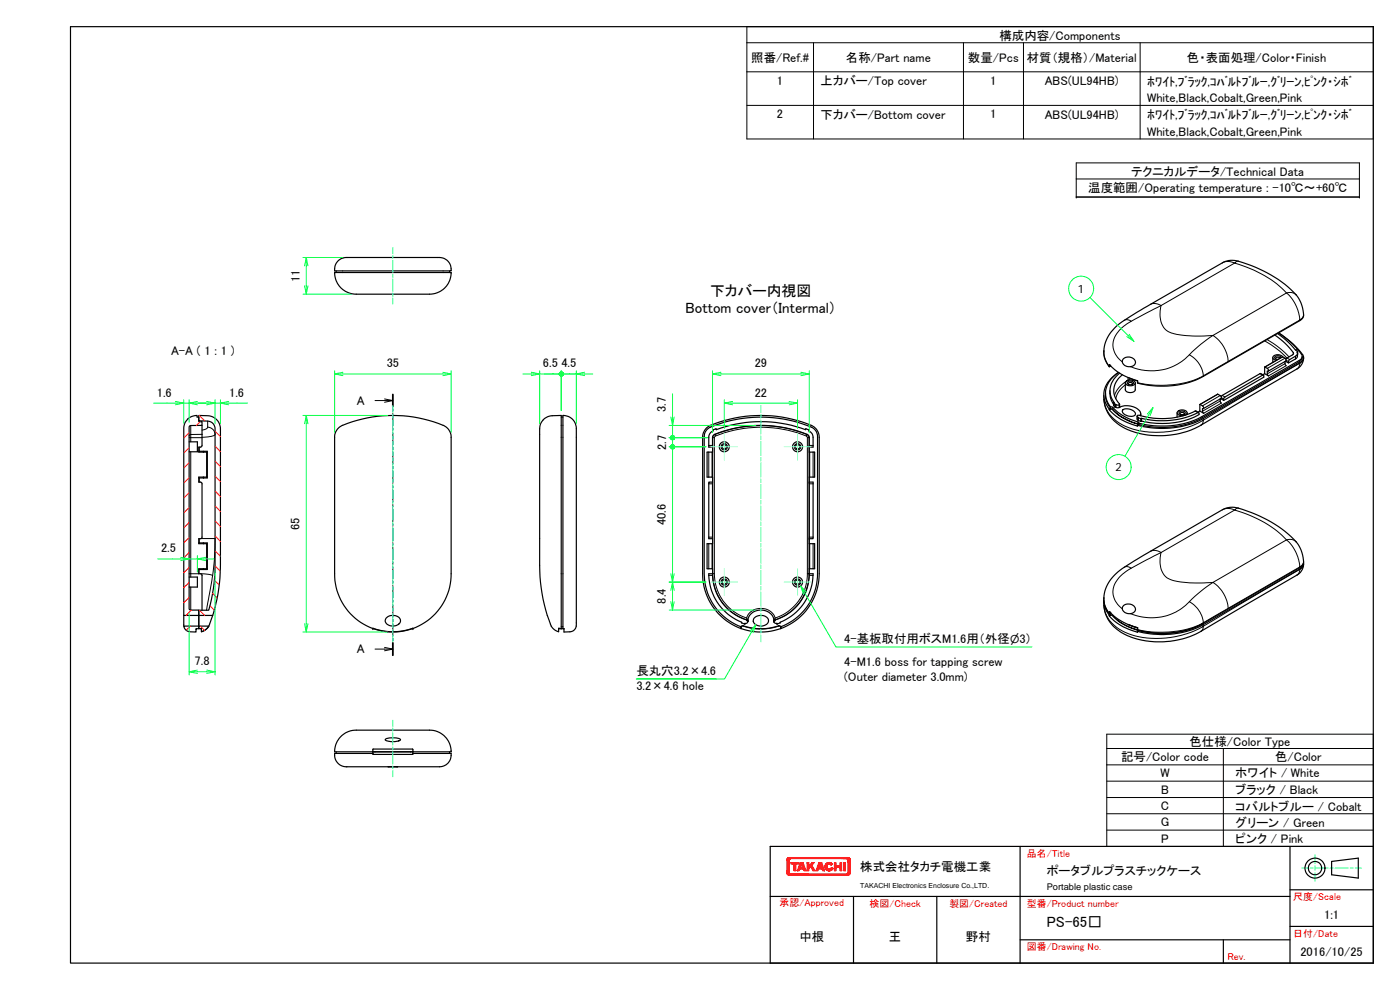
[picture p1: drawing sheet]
<svg xmlns="http://www.w3.org/2000/svg" width="420mm" height="297mm" viewBox="0 0 420 297" stroke-linecap="round" stroke-linejoin="round" font-family="sans-serif">
<g fill="none" stroke="#000" stroke-width=".36">
<path d="M21.2 8h390.9v281h-390.9zM101.5 78.3a3.8 3.8 0 0 1 2.9-1h27a3.4 3.4 0 0 1 3.8 4h-34.7a3.2 3.2 0 0 1 1-3zM100.4 81.8h34.8a6.2 6.2 0 0 1-6.3 6.5h-19.3a9.8 9.8 0 0 1-5.6-.7 6.5 6.5 0 0 1-3.6-5.8zM100.9 81.3v.5M134.9 81.3v.5M331.8 118a6.1 6.1 0 0 0 1.5 4.5M332.9 110l.1-.6a18 18 0 0 0 8.4 4.9M332.9 110a8.3 8.3 0 0 1 1.1-11 40.3 40.3 0 0 1 10.2-7.1l22.9-13.2 1-.4a6.8 6.8 0 0 1 4.9 .5 33.3 33.3 0 0 1 16.8 10.8 9 9 0 0 1 1.3 5.7l-1 .9-29 16.7a27 27 0 0 1-19.7 1.9v-.5M333.1 117.2a6.1 6.1 0 0 0 1.2 4.2M333.4 109.8l-.5 .2M335.6 111.7a7.8 7.8 0 0 0-4.2 8.2l.4 1.2 1.1 1.6M335.7 111.8a6.9 6.9 0 0 0-3.1 9.2l.7 1.1"/>
<path d="M336 112a6.1 6.1 0 0 0-1.6 8.8l-.1 .1M336.8 112.4a5.7 5.7 0 0 0-.8 8.9l-.1 .2M337 107.8a2.19 2.19 0 0 1 3.8 1 2.05 2.05 0 0 1-2.2 1.2 2.05 2.05 0 0 1-1.7-1.8zM337.7 114.9v2a1.74 1.74 0 0 0 3 0v-2M338 114.4a1.86 1.86 0 0 1 2.7 .5 1.72 1.72 0 0 1-3 0zM338.4 114.7a1.01 1.01 0 0 1 1-.4 1.01 1.01 0 0 1 .7 .7 1.1 1.1 0 0 1-1.8-.2zM338.5 113.3l2.9 1M338.7 115.3a.55 .55 0 0 1 .5-.6 .55 .55 0 0 1 .6 .6M365.4 118.3l-5.3 3M365.4 118.3h.1M365.5 118.3l.9 .6v.6M366.2 119.7l.1 .9 .3 .3"/>
<path d="M366.4 119.5l.9 .6 12-6.9v-.5l-.4-.1-11.4 6.6-.2 .9M366.4 119.7l-.2 .1M366.4 119.5l-5.3 3.1M379.2 112.5l-1.1-.4-11.3 6.5-.3 .4M379.5 112.1l-.5 .3M379.5 110.2v1.9M379.5 110.2l.8 .3a.41 .41 0 0 1 .4 .4 .41 .41 0 0 1-.4 .5v.9l.4 .5-1.2-.7M382 107.3v1.4M382.6 100.5a18.9 18.9 0 0 1 5.6 5.6l-2.3 1.7M383.4 100.1l2.6 2 3.4 3.4M384.1 107.5a.62 .62 0 0 0-.7-.4 .62 .62 0 0 0-.5 .6M384.4 107.3a1.07 1.07 0 0 0-.9-.6 1.07 1.07 0 0 0-1 .6l.4 .4 .6 .1"/>
<path d="M384.9 107.1l1 .6v.6M384.9 107.1l-5.3 3M384.9 107.1a1.8 1.8 0 0 0-2.9 .3l.3 .4 .7 .3M385.6 108.5v.7l.4 .5M385.9 108.3v.1M385.9 108.4l-.3 .2M385.9 108.3l-5.3 3.1M389.4 105.5l-.2 .1 .2 .6-.2 .4-2.3 1.4-.2 .9M389.4 105.5v1.4l-.4 .7-2.3 1.3-.8-.5M389.4 106.3h.1M390.8 106.9l-.1 .9-.8 .8-29.1 16.8a26.8 26.8 0 0 1-19.1 2M391.2 107.3a3.9 3.9 0 0 1-1.9 3.4l-28.8 16.9a25.3 25.3 0 0 1-24.4 .1 10 10 0 0 1-4.8-9"/>
<path d="M56.4 125.7l1.2-.8 1.5-.2v.4h.6v1.4h.9v1.1l-3.5 .1-.3 .5v54.4l.4 .4h2.5v1.7h-4.6v-56.2l.5-1.7zM56.8 132.6h2.4v3h-2.4M59.7 124.7h2.7a3.9 3.9 0 0 1 3.8 4v40.9a51.2 51.2 0 0 1-2.4 15.1h-4.1v-1.6h2.9a49.1 49.1 0 0 0 1.9-13.5v-40.9a2.32 2.32 0 0 0-2.2-2.4h-2.6zM59.7 135.4h1.3v.3M60.6 127.6v6l-.3 .5-.6 .1v1.5h2.4v7.5h-2.4v1.5h.6l.3 .5v16l-.2 .4h-.7v1.5h2.4v7.5h-2.4v1.5l.6 .1 .3 .4v10.5M61.1 135.7v-.3h1.1v8h-1.1v-.2M168.4 125.1h.5M213.8 135.7h.1M213.8 135.7h-1.6v7.5h1.6M213.8 134.2v-2.9l.3-.7a35.7 35.7 0 0 1 28.5 0l.3 .7v2.9M213.9 134.2h-1.2v-3.4l.5-.9 .8-.6v-.3l.8-.3 .2 .2a38.4 38.4 0 0 1 26.8 0l.1-.2 .8 .3 .1 .3 1 .9 .2 .6v3.4h-1.1M213.9 134.2v1.5"/>
<path d="M242.9 134.2v1.5M242.9 135.7h.1M242.9 135.7h1.6v7.5h-1.6M332.9 122.7a13.8 13.8 0 0 0 8.5 5.1v-.2M333.3 122.1h.3a18.8 18.8 0 0 0 8.2 4.7l-.1 .2M333.3 122.1v.4M333.3 122.5l-.4 .2M334.3 120.9l.3 .4h.2M334.3 120.9v.8l.3 .5h.2M334.8 121.3v.9M334.8 121.3l.7 .3 .4-.1M334.8 122.2l1.1 .1"/>
<path d="M335.9 121.5v.8M336 122l.1 .2a5.1 5.1 0 0 1 6.2 1.5l-.1 1M336 121.3l-.1 1M337 122.9a2.8 2.8 0 0 1 3.8 1.3 2.34 2.34 0 0 1-3.6-.1l-.4-.7zM341.2 124.9v.8l.4 .3M341.6 125.3v.9l1 .1M341.7 127a26.9 26.9 0 0 0 19.1-2l29.1-16.9a1.26 1.26 0 0 0 .7-1.8 24.7 24.7 0 0 0-6.9-6.4 21.6 21.6 0 0 1 7.5 7.1l-.3 1.2-.8 .7-29 16.7a27.7 27.7 0 0 1-19.7 2M341.7 127v.4l-.3 .2M342.4 124.2v.5M342.6 125.5a25.5 25.5 0 0 0 17.1-1.7l.1 .6a24.7 24.7 0 0 1-17.2 1.9M342.6 125.5v.8M353.3 123.9v1.3"/>
<path d="M353.5 123.4a1.86 1.86 0 0 1 2.8 .5 1.75 1.75 0 0 1-3 0zM353.9 123.6a1.02 1.02 0 0 1 1.8 .4 1.05 1.05 0 0 1-1.8-.2zM354.2 124.3a.61 .61 0 0 1 .5-.6 .61 .61 0 0 1 .7 .4l-.1 .2M356.3 123.9v.5M359.7 123.8l-.8-.5a24.3 24.3 0 0 1-17.4 1.3 .32 .32 0 0 0-.3 .4 .32 .32 0 0 0 .4 .2l1 .3M360.1 123.3l-.6 .4M360.2 121.3l.7 .5a.4 .4 0 0 1 .4 .4 .4 .4 0 0 1-.4 .4v.9l.3 .5-1.1-.7M360.2 121.3l-.1 2M61 143.2v.2h-1.3M213.8 143.2h.1M213.8 144.7h.1M213.8 144.7v16.9"/>
<path d="M213.8 144.7h-1.1v16.9h1.2M213.9 143.2v1.5M242.9 144.7h1.1v16.6v.3h-1.1M242.9 144.7v16.9M242.9 143.2v1.5M242.9 143.2h.1M56.8 173.1h2.4v3h-2.4M59.7 162.9h2.5v8h-2.5M61 162.9v.2M61 170.6v.3M61.1 162.9v.2M61.1 170.6v.3"/>
<path d="M213.8 163.1h.1M213.8 170.6h.1M213.8 163.1h-1.6v7.5h1.6M213.8 172.1a14.5 14.5 0 0 0 10.3 13.9M213.9 172.1h-1.2a15.9 15.9 0 0 0 10.8 15.1l.1-.2a.7 .7 0 0 0 .9-.5M213.9 161.6v1.5M213.9 170.6v1.5M242.9 161.6v1.5M242.9 170.6v1.5M242.9 172.1h1.1a15.8 15.8 0 0 1-10.8 15v-.1a.67 .67 0 0 1-.9-.5M242.9 172.1a14.5 14.5 0 0 1-10.3 13.9M242.9 163.1h.1"/>
<path d="M242.9 170.6h.1M242.9 163.1h1.6v7.5h-1.6M391.2 168.9a1.82 1.82 0 0 1-1.1 1.8l-29 16.7a27.4 27.4 0 0 1-19.7 2M391.2 169.2a3.9 3.9 0 0 1-1.9 3.3l-28.8 16.9a25.3 25.3 0 0 1-24.4 .1 10 10 0 0 1-4.8-9M55.1 184.7v3.2M55.1 187.9h4.6v.7l-.8 .1-.1 .9h-1.7a2.08 2.08 0 0 1-2-1.7zM59.7 184.7v3.2M59.7 187.9h3a3.7 3.7 0 0 1-2.3 1.6v-.8l-.7-.1zM63.8 184.7l-.6 1.7a3.9 3.9 0 0 1-2.8 3.1M111.9 188.6v-.1a17.9 17.9 0 0 0 12 0v.1M115.9 185.5a2.65 2.65 0 0 1 4.3 .6 2.41 2.41 0 0 1-3.6 1.4 1.33 1.33 0 0 1-.7-2zM123.9 188.6a17.5 17.5 0 0 0 11.5-16.5v-40.9a3.8 3.8 0 0 0-2.4-3.6 38.7 38.7 0 0 0-31.2 .6l-1 1.3-.4 1.4v41.2a17.5 17.5 0 0 0 11.5 16.5"/>
<path d="M123.9 188.6a17.8 17.8 0 0 1-12 0M168.3 188.6l-.7-.1v.9a1.37 1.37 0 0 1-1.5-.7l-.7-.9-.6-1.7a47.2 47.2 0 0 1-2.8-17.1v-38.6a4.5 4.5 0 0 1 3.7-5.7h2.7v63.9M168.4 188.6h.1M168.4 188h.5M168.9 188.6v-63.8a4 4 0 0 1 4.1 5v56.6a2.45 2.45 0 0 1-2 3.2h-1.7l-.1-1M169.2 188.6l-1.6 .1M169.2 188.6l.1 .1M222.4 188l.5-.3a17.6 17.6 0 0 0 11.1 0l.3 .3M222.4 188a17 17 0 0 1-11.1-15.9v-41.2a3.1 3.1 0 0 1 1.9-2.7 39 39 0 0 1 31 .4l.8 .8 .4 1.5v41.2a16.9 16.9 0 0 1-11.1 15.9M222.4 188l-.1 .6M224.1 185.4l.4 .7M224.1 186l.4 .1a4 4 0 0 1 6.6-2.1l.9 1 .3 1.1 .3-.1"/>
<path d="M224.1 186l.4 .5M224.5 186.5h.1M226.3 185.5a2.62 2.62 0 0 1 4.3 .6 2.45 2.45 0 0 1-3.9 1.3 1.28 1.28 0 0 1-.4-1.9zM232.6 186l-.3 .5M232.7 185.4l-.4 .7M234.3 188l.1 .6M234.4 188.6a17.9 17.9 0 0 1-12.1 0M234.4 188.6a17.6 17.6 0 0 0 11.5-16.5v-40.9a3.9 3.9 0 0 0-2.5-3.6 38.7 38.7 0 0 0-31.1 .6l-.9 1.1-.5 1.6v41.2a17.5 17.5 0 0 0 11.4 16.5M331.3 180.1a6.8 6.8 0 0 0 1.6 4.5M332.9 184.2l.5-.3-.1 .4M332.9 184.6a13.3 13.3 0 0 0 8.4 5.1l.1-.3M332.9 184.1l.1-.6a18 18 0 0 0 8.4 4.9"/>
<path d="M332.9 184.2a8.3 8.3 0 0 1 1.1-11.1 37.8 37.8 0 0 1 9.2-6.5l24.6-14.1a6.1 6.1 0 0 1 3.9 0 35.1 35.1 0 0 1 18.1 11.1 9 9 0 0 1 1.3 5.7l-1 1-29 16.7M333.1 184l.2 .3M333.3 184.3l-.4 .3M337.2 181.7a2.08 2.08 0 0 1 2.2-.4 2.08 2.08 0 0 1 1.3 1.9 2.08 2.08 0 0 1-2.2 .9 2.08 2.08 0 0 1-1.6-1.8zM338.5 187.4l2.9 1M341.7 189.1l-.3 .3M361.1 187a26.5 26.5 0 0 1-19.7 1.9v-.5M361.1 187a26.6 26.6 0 0 1-19.4 2.2M100.9 225.6v.5M111.9 226.1l.1 .3h11.8l.1-.3M111.9 225.6h.1M111.9 226.1h-11.4a3.7 3.7 0 0 0 4.8 4h11.2"/>
<path d="M111.9 225.6h-11.4a6.4 6.4 0 0 1 7.5-6.5h19.2a6.8 6.8 0 0 1 8.2 6.2v.3h-11.5M111.9 225.6h11.3M111.9 225.6v.5M115.7 221.7a5.7 5.7 0 0 1 4.5 .2 4.9 4.9 0 0 1-4.4 .3l-.2-.2zM116.5 230.1h2.8zM123.2 225.6h.7v.5M123.2 225.6h.7M123.9 225.6l-.1-.9h-11.8l-.1 .9M123.9 226.1h11.4a3.7 3.7 0 0 1-4.8 4h-11.2M134.9 225.6v.5M306.1 254v35M387.1 254v35"/>
<path d="M399.6 258.5l8-1v6l-8-1zM412.1 254h-181v35h181M231.1 269h156M256.1 269v20M281.1 269v20M387.1 267h25M387.1 278h25M306.1 282h81M367.1 282v7"/>
<circle cx="217.4" cy="134.1" r=".64"/>
<circle cx="217.4" cy="134.1" r=".94"/>
<circle cx="217.4" cy="134" r="1.5"/>
<circle cx="239.4" cy="134.1" r=".94"/>
<circle cx="239.4" cy="134.1" r=".66"/>
<circle cx="239.4" cy="134.1" r="1.5"/>
<circle cx="217.4" cy="174.6" r=".95"/>
<circle cx="217.4" cy="174.6" r=".64"/>
<circle cx="217.4" cy="174.6" r="1.49"/>
<circle cx="239.3" cy="174.6" r=".95"/>
<circle cx="239.4" cy="174.7" r="1.5"/>
<circle cx="239.4" cy="174.6" r=".66"/>
<circle cx="394.6" cy="260.5" r="3"/>
<circle cx="394.7" cy="260.5" r="2"/>
</g>
<g fill="#000">
<circle cx="242.9" cy="134.2" r=".18"/>
<circle cx="334.8" cy="121.3" r=".18"/>
<circle cx="341.6" cy="125.2" r=".18"/>
<circle cx="242.9" cy="144.7" r=".18"/>
<circle cx="242.9" cy="161.6" r=".18"/>
<circle cx="242.9" cy="172.1" r=".18"/>
<circle cx="111.9" cy="188.6" r=".18"/>
<circle cx="123.9" cy="188.6" r=".18"/>
<circle cx="223.6" cy="187" r=".18"/>
<circle cx="224.5" cy="186.1" r=".18"/>
<circle cx="232.3" cy="186.1" r=".18"/>
<circle cx="232.3" cy="186.5" r=".18"/>
<circle cx="233.2" cy="187" r=".18"/>
</g>
<g fill="none" stroke="#000" stroke-width=".3">
<path d="M224.1 8h188v33.7h-188zM224.1 12.8h188M244.1 12.8v28.9M289.1 12.8v28.9M307.2 12.8v28.9M342.2 12.8v28.9M224.1 21.5h188M224.1 31.6h188M323 59.1h.1M323 59.1v-10.2h85v10.2M323 53.7h85M323 59.1h85"/>
<path d="M408 59.1h.1M366.8 78.9a4.1 4.1 0 0 1 3.7 0l-22 12.8M371.7 78.4l-.8 .1-.4 .4a31.8 31.8 0 0 1 17.7 11.4 12.4 12.4 0 0 1 1.9 5.7l.8-.6 .3-1M337.4 96.1a1.91 1.91 0 0 1 2.1 .3 9.1 9.1 0 0 0-5.5 7.3l.7 2.5 .7 1 1.4 1.4M345.2 91.4l1.4-.3 1.9 .6M348.5 91.7a7.1 7.1 0 0 0 1.7 7.6l.4 .2a28.6 28.6 0 0 0 13.4 1.1 39.8 39.8 0 0 0-7.1 5.8M348.5 91.7l-9 4.7M389 88.5a2.78 2.78 0 0 0-2.9-.6l-22.1 12.7a10.2 10.2 0 0 1 4.6 7.8M390.1 96.2v-.2l-21.5 12.4M115.4 119.7l2.5 .5-2.5 .5M117.9 118.3v3.8M331.3 105.3a7.1 7.1 0 0 0 1.6 4.6"/>
<path d="M331.3 119.9a10.3 10.3 0 0 0 7.9 8.6 28.2 28.2 0 0 0 21.9-2.4l-.1 .8-.5 .7M333 109.4l-.1 .1M333.2 109.6v.3M337.7 115.5a6.8 6.8 0 0 0-2.8 4.1M337.9 114.5a7.8 7.8 0 0 0-3.4 4.2M338.5 113.3v.8M338.5 114.1l-.1 .1M339.4 113.6l-.9 .5M340.2 113.9l-.3 .2M356.9 106.4a8.1 8.1 0 0 1 4.2 6.4M356.9 106.4a15.8 15.8 0 0 1-17.6 3.6M361.1 112.8v.1"/>
<path d="M361.1 112.8a30.3 30.3 0 0 1-19.7 2M365.5 118.3l-5.3 3M366.2 118.7l-5.3 3.1M366.6 119.3l.7 .4M366.8 118.6l.8 .5M368.6 108.4l-7.5 4.4M378.1 112.1l.8 .5M379.5 102.3a27.6 27.6 0 0 1 6.7 5.1l.8 .5M380.3 101.9a27.7 27.7 0 0 1 6.6 5.2M384.9 107.1l-5.3 3M385.6 109.1l-5.3 3.1M385.6 107.5l-5.3 3"/>
<path d="M386 108.1l.7 .4M386 109.7l-5.3 3.1M388.1 105.8v.5M388.8 106.9v.8M389.4 105.5v.8M389.9 108.1v.5M390.1 108.9l-29 17.2v-.5M391.2 107.5l-.2 .7a1.88 1.88 0 0 0-1.2 1.8l-.5 .7M57.2 127.7v1.3a1.87 1.87 0 0 1-.4 1.8M57.2 135.6v36.5h-.4M59.8 134.2v1.2M60.6 131.3h-3.4v1.3"/>
<path d="M60.6 130.3l-3.4 .1v.9h-.4M62 135.7v7.5M62.3 126.3v1.9a2.02 2.02 0 0 1 2.1 2.4l-.9 .3-2.9 .3M62.3 128.2l-.4 .5-1.3 .4M112.6 120.2h5.3M117.9 122.7v.7M117.9 124.1v3.7M117.9 128.4v.8M117.9 129.8v3.7M117.9 134.2v.7M117.9 135.5v3.8M117.9 139.9v.7"/>
<path d="M212.7 133.6h1.1M212.7 135.7v7.5M213.7 135.7v7.5M213.8 135.7v7.5M213.8 131.3h.1M213.9 131.3v40.8M214.4 131.3v40.8h-.5M214.5 130.3l-.6 1M214.5 130.4a36.3 36.3 0 0 1 27.7 .1l-.2 .3a37.5 37.5 0 0 0-27.4-.1zM214.7 130.8l-.3 .5h-.5M242 130.8l.3 .5M242.2 130.3l.6 .8v.2h-.5"/>
<path d="M242.3 131.3v40.8M242.9 131.3l-.1 40.8h-.5M242.9 133.6h1.1M242.9 135.7v7.5M243 135.7v7.5M244 135.7v7.5M333.2 122.7l.7 .2M333.2 122.6v.1M333.2 122.7l-.3 .2M333.2 122.8l-.3 .2M333.9 122.9l.1-.1a17.5 17.5 0 0 0 7.5 4.4 15.5 15.5 0 0 1-7.6-4.3zM334 122.2v.6l-.8-.1"/>
<path d="M334.3 120.9v.8M334.6 121.3v.9M334.8 121.3v.9M341.4 127.8h-.1M341.4 127.3l.3 .1M341.5 126.6v.5l.2 .2M341.6 125.4v.8M341.6 125.2h.1M342.4 125.6v.8M342.5 125.6v.8M358.7 123.3l.8 .5M360.8 125v.4"/>
<path d="M366.2 120.3l-5.3 3.1M366.6 120.9l-5.4 3.1M59.8 143.4v1.3M117.9 141.3v3.7M117.9 145.6v.8M117.9 147v3.7M117.9 151.4v.7M117.9 152.7v3.8M117.9 157.1v.8M117.9 158.5v3.7M212.7 145.2h1.1M242.9 145.2h1.1"/>
<path d="M366.8 153a4 4 0 0 1 3.7 0l-22 12.8M371.7 152.5h-.6l-.6 .5a31.9 31.9 0 0 1 17.7 11.4 12.6 12.6 0 0 1 1.9 5.7l.8-.6 .3-1.1M57.2 176.1v6.9M59.7 172.1h-2.5v1M59.7 170.9v1.2M59.8 161.6v1.3M60.2 172.1l2.2 .2 1.4 .4M60.4 161.6h4a46 46 0 0 1-.6 11.1M62 163.1v7.5M63.8 172.7l-1.8 10.4M117.9 162.8v.8M117.9 164.2v3.7"/>
<path d="M117.9 168.6v.7M117.9 169.9v3.8M117.9 174.3v.7M117.9 175.7v3.7M212.7 161.2h1.1M212.7 172.6h1.1M212.7 163.1v7.5M213.7 163.1v7.5M213.8 163.1v7.5M213.9 172.1h.1M213.9 172.1a14.5 14.5 0 0 0 10.6 14M242.3 172.1a14 14 0 0 1-9.6 13.3 4.6 4.6 0 0 0-4.3-2.9 4.6 4.6 0 0 0-4.3 2.9 13.9 13.9 0 0 1-9.7-13.3"/>
<path d="M242.9 161.2h1.1M242.9 172.6h1.1M242.9 172.1a14.6 14.6 0 0 1-10.6 14M242.9 163.1v7.5M243 163.1v7.5M244 163.1v7.5M331.3 179.3a7.1 7.1 0 0 0 1.6 4.7M337.4 170.2a1.91 1.91 0 0 1 2.1 .3 9.1 9.1 0 0 0-5.5 7.3l.7 2.5 .7 1 1.4 1.4M345.2 165.4l1.6-.2 1.7 .6M348.5 165.8a7.2 7.2 0 0 0 1.7 7.6 18.3 18.3 0 0 0 9.5 1.5l4.3-.1a43.7 43.7 0 0 0-7.1 5.7M348.5 165.8l-9 4.7M389 162.6a2.73 2.73 0 0 0-2.9-.6l-22.1 12.8a10.1 10.1 0 0 1 4.6 7.7"/>
<path d="M390.1 170.3v-.2l-21.5 12.4M390.1 170.7l-29 17.2v-.5M391.2 169.3l-.6 1.2a.96 .96 0 0 0-.7 1.1l-.6 .9M112.6 194.8h5.3M115.4 194.2l2.5 .6-2.5 .5M117.9 180v.8M117.9 181.4v3.8M117.9 185.8v.7M117.9 187.2v3.7M117.9 191.5v.8M117.9 192.9v3.7M222.5 188.2v.4"/>
<path d="M223 187.9l-.7 .3M223 187.7v.1a15.7 15.7 0 0 0 10.7 .1M224.1 186h.1M232.6 186h.1M233.7 187.7v.2M233.7 187.9l.5 .1 .1 .2M234.3 188.2h.1M234.3 188.2v.4M331.3 181.7a10.4 10.4 0 0 0 7.9 8.6 28 28 0 0 0 21.9-2.4 1.57 1.57 0 0 1-.6 1.5M333 183.5h-.1M333.2 184.6l.7 .1M333.2 183.7v.3"/>
<path d="M333.2 184.4v.2M333.2 184.6l-.3 .1M333.2 184.7l-.3 .1M334 184.5v.2l-.8-.1M341.4 189a16 16 0 0 1-7.4-4.3h-.1a15.4 15.4 0 0 0 7.5 4.4M341.4 189.6l-.1 .1M341.4 189.1l.3 .2M341.5 189.1h-.1M341.7 189.1h.1M356.9 180.5a8.2 8.2 0 0 1 4.2 6.4M356.9 180.5a15.8 15.8 0 0 1-17.6 3.6M360.8 187.2h.1"/>
<path d="M361.1 186.9v.1M361.1 186.9a29.9 29.9 0 0 1-19.7 2M368.6 182.5l-7.5 4.4M332.2 220.3h79.9v33.7h-79.9zM332.2 224.6h79.9M332.2 229.5h79.9M332.2 234.4h79.9M332.2 239.3h79.9M367.1 224.6v29.4M332.2 244.2h79.9M332.2 249.1h79.9"/>
</g>
<g fill="#f00" stroke="#f00" stroke-width=".3">
<path d="M254.5 258.2l.7 3.7-.7-.3z"/>
<path d="M254.5 261.6l.7 .3z"/>
<path d="M254.5 261.8l.7 .1h-.8z"/>
<path d="M254.4 261.9l.7 .3-.8-.1z"/>
<path d="M254.4 261.9l.8 .2-.1 .1z"/>
<path d="M254.4 261.9h.8v.2z"/>
<path d="M254.3 262.1l.5 .4z"/>
<path d="M254.3 262.1l.7 .3-.2 .1z"/>
<path d="M254.3 262.1l.8 .1z"/>
<path d="M254.1 262.2l.4 .4z"/>
<path d="M254.2 262.2l.4 .4z"/>
<path d="M254.2 262.2l.6 .3-.2 .1z"/>
<path d="M253.9 262.2l.6 .4z"/>
<path d="M237.5 262.2h16.4l.6 .4z"/>
<path d="M236.8 262.6l.7-.4 17 .4z"/>
<path d="M236.8 262.6l.7-.4z"/>
<path d="M237.2 262.2h.1l-.5 .4z"/>
<path d="M236.5 262.5l.7-.3z"/>
<path d="M236.5 262.5l.7-.3-.5 .4z"/>
<path d="M236.7 262.6l.5-.4z"/>
<path d="M236.2 262.2l.8-.1z"/>
<path d="M236.2 262.2l.8-.1-.6 .3z"/>
<path d="M236.4 262.4l.6-.3-.5 .4z"/>
<path d="M236.2 261.9h.7z"/>
<path d="M236.2 261.9h.7l-.7 .2z"/>
<path d="M236.2 262.1l.7-.2-.7 .3z"/>
<path d="M236.2 261.9l.6-.3z"/>
<path d="M236.8 258.2v3.4l-.6 .3z"/>
<path d="M236.2 258l.6 .2-.6 3.7z"/>
<path d="M236.2 258l.6 .2z"/>
<path d="M236.2 258l.7-.1v.2z"/>
<path d="M236.2 257.6l.8 .2z"/>
<path d="M236.2 257.6l.7 .3-.7-.1z"/>
<path d="M236.2 257.8l.7 .1-.7 .1z"/>
<path d="M236.5 257.4l.7 .3z"/>
<path d="M236.5 257.4l.5 .4-.6-.3z"/>
<path d="M236.2 257.6l.2-.1 .6 .3z"/>
<path d="M236.8 257.3l.5 .3-.1 .1z"/>
<path d="M236.7 257.3l.5 .4z"/>
<path d="M236.8 257.3l.7 .3z"/>
<path d="M236.8 257.3l17.1 .3h-16.4z"/>
<path d="M236.8 257.3h17.7l-.6 .3z"/>
<path d="M253.9 257.6l.6-.3z"/>
<path d="M254.1 257.6l.4-.3-.3 .4z"/>
<path d="M254.2 257.7l.6-.3z"/>
<path d="M254.5 257.3h.1l-.4 .4z"/>
<path d="M254.3 257.8l.8-.2z"/>
<path d="M254.3 257.8l.5-.4 .2 .1z"/>
<path d="M254.4 257.9l.8 .1-.7 .1z"/>
<path d="M254.4 257.9l.8-.1v.2z"/>
<path d="M254.4 257.9l.7-.3 .1 .2z"/>
<path d="M254.5 258.1l.7-.1z"/>
<path d="M254.5 258.2l.7-.2v3.9z"/>
<path d="M238.8 259.3l.9-.5v.5z"/>
<path d="M237.4 258.8h2.3l-.9 .5z"/>
<path d="M237.4 258.8l1.4 .5h-.6z"/>
<path d="M237.4 258.8l.8 .5h-.8z"/>
<path d="M238.2 259.3l.6 2h-.6z"/>
<path d="M238.2 259.3h.6v2z"/>
<path d="M240.3 260.2h.6l.2 .6z"/>
<path d="M240.9 260.2l1 1.1-.8-.5z"/>
<path d="M241 258.8l.9 2.5-1-1.1z"/>
<path d="M240.2 258.8l.4 .6-.3 .8z"/>
<path d="M240.2 258.8l.1 1.4-1 1.1z"/>
<path d="M240.3 260.2l-.2 .6-.8 .5z"/>
<path d="M239.3 261.3l.8-.5-.2 .5z"/>
<path d="M240.2 258.8h.8l-.4 .6z"/>
<path d="M241 258.8l-.1 1.4-.3-.8z"/>
<path d="M240.3 260.2l.8 .6h-1z"/>
<path d="M241.1 260.8l.8 .5h-.6z"/>
<path d="M243.6 259.7l.4 1.6-.7-1.2z"/>
<path d="M242.7 259.8l.9-.1-.3 .4z"/>
<path d="M242.7 259.8l.6 .3-.6 .5z"/>
<path d="M242.7 259.8v.8l-.5 .7z"/>
<path d="M242.7 260.6v.7h-.5z"/>
<path d="M243.6 259.7l1 1.6h-.6z"/>
<path d="M243.7 258.8h.7l-.8 .9z"/>
<path d="M243.7 258.8l-.1 .9-.9 .1z"/>
<path d="M242.2 258.8h.5v1z"/>
<path d="M242.2 258.8l.5 1-.5 1.5z"/>
<path d="M245.8 260.2h.7l.2 .6z"/>
<path d="M246.5 260.2l1 1.1-.8-.5z"/>
<path d="M246.6 258.8l.9 2.5-1-1.1z"/>
<path d="M245.8 258.8l.4 .6-.4 .8z"/>
<path d="M245.8 258.8v1.4l-1 1.1z"/>
<path d="M245.8 260.2l-.1 .6-.9 .5z"/>
<path d="M244.8 261.3l.9-.5-.2 .5z"/>
<path d="M245.8 258.8h.8l-.4 .6z"/>
<path d="M246.6 258.8l-.1 1.4-.3-.8z"/>
<path d="M245.8 260.2l.9 .6h-1z"/>
<path d="M246.7 260.8l.8 .5h-.6z"/>
<path d="M249.4 259.5l.4-.3z"/>
<path d="M249.8 259.1l-.4 .4z"/>
<path d="M249.4 259.5l.4-.4z"/>
<path d="M249.6 259l-.2 .5z"/>
<path d="M249.2 259.4l.4-.4z"/>
<path d="M249.5 259l-.3 .4z"/>
<path d="M249.4 258.9l-.2 .5z"/>
<path d="M249.3 258.9l-.2 .4z"/>
<path d="M249.2 258.8l-.1 .5z"/>
<path d="M249.2 258.8l-.2 .5z"/>
<path d="M249 258.8v.4z"/>
<path d="M249 258.8l-.1 .4z"/>
<path d="M248.9 258.8v.4z"/>
<path d="M248.8 258.8l.1 .4z"/>
<path d="M248.8 258.8v.4z"/>
<path d="M248.7 258.8l.1 .4z"/>
<path d="M248.5 258.8l.2 .4z"/>
<path d="M248.4 258.8l.2 .5z"/>
<path d="M248.3 258.9l.2 .4z"/>
<path d="M248.3 258.9l.2 .5z"/>
<path d="M248.1 259l.2-.1 .2 .5z"/>
<path d="M248.1 259l.4 .4z"/>
<path d="M248 259l.4 .4z"/>
<path d="M248 259l.4 .5z"/>
<path d="M248 259.1l.4 .4z"/>
<path d="M248 259.1l.3 .4z"/>
<path d="M247.9 259.2l.4 .4z"/>
<path d="M247.8 259.3l.5 .3z"/>
<path d="M247.7 259.4l.6 .2z"/>
<path d="M247.7 259.4l.5 .4z"/>
<path d="M247.7 259.5l.5 .3z"/>
<path d="M247.6 259.7l.5 .2z"/>
<path d="M247.6 259.8l.5 .1z"/>
<path d="M247.6 259.9l.5 .1z"/>
<path d="M247.6 260.1l.5-.1z"/>
<path d="M247.6 260.1h.5z"/>
<path d="M247.6 260.2l.5-.1z"/>
<path d="M247.6 260.2h.5z"/>
<path d="M247.6 260.3h.6z"/>
<path d="M247.6 260.5l.6-.2z"/>
<path d="M247.7 260.6l.5-.3z"/>
<path d="M247.7 260.6l.5-.2z"/>
<path d="M247.7 260.7l.6-.3z"/>
<path d="M247.7 260.7l.6-.3-.5 .4z"/>
<path d="M247.8 260.8l.5-.4z"/>
<path d="M247.8 260.8l.5-.3z"/>
<path d="M247.8 260.8l.5-.2z"/>
<path d="M247.9 260.9l.5-.3z"/>
<path d="M248.4 260.6l-.4 .4z"/>
<path d="M248 261l.4-.4z"/>
<path d="M248.4 260.6l-.3 .5z"/>
<path d="M248.4 260.7l-.2 .5z"/>
<path d="M248.5 260.7l-.3 .5z"/>
<path d="M248.5 260.8l-.3 .4z"/>
<path d="M248.5 260.8l-.1 .4z"/>
<path d="M248.6 260.8l-.1 .5z"/>
<path d="M248.6 260.8v.5z"/>
<path d="M248.7 260.8l-.1 .5z"/>
<path d="M248.8 260.8l-.2 .5z"/>
<path d="M248.8 260.8l-.1 .5z"/>
<path d="M248.8 260.8l.1 .5z"/>
<path d="M248.9 260.8l.1 .5z"/>
<path d="M249 260.8v.5z"/>
<path d="M249 260.8l.1 .5z"/>
<path d="M249 260.8l.2 .5z"/>
<path d="M249.1 260.8l.1 .5z"/>
<path d="M249.1 260.8l.3 .4z"/>
<path d="M249.2 260.7l.2 .5z"/>
<path d="M249.2 260.7l.3 .4z"/>
<path d="M249.3 260.6l.3 .4z"/>
<path d="M249.3 260.6l.4 .4z"/>
<path d="M249.3 260.6l.5 .3z"/>
<path d="M249.4 260.5l.4 .4z"/>
<path d="M249.4 260.5l.5 .3z"/>
<path d="M249.4 260.4l.5 .4z"/>
<path d="M249.4 260.4l.5 .3z"/>
<path d="M249.5 260.4l.4 .3z"/>
<path d="M249.5 260.4l.5 .1z"/>
<path d="M249.5 260.3l.5 .2z"/>
<path d="M250.4 258.8h.5v1z"/>
<path d="M250.4 258.8l.5 1-.5 1.5z"/>
<path d="M250.9 259.8v.5l-.5 1z"/>
<path d="M250.9 260.3v1h-.5z"/>
<path d="M250.9 259.8l1.2 .5h-1.2z"/>
<path d="M250.9 259.8h1.2v.5z"/>
<path d="M252.1 259.8l.5 1.5-.5-1z"/>
<path d="M252.6 258.8v2.5l-.5-1.5z"/>
<path d="M252.1 260.3l.5 1h-.5z"/>
<path d="M252.1 258.8h.5l-.5 1z"/>
<path d="M253.2 258.8h.5v2.5z"/>
<path d="M253.2 258.8l.5 2.5h-.5z"/>
</g>
<g fill="none" stroke="#0ff" stroke-width=".3">
<path d="M117.9 74.3v1.9M117.9 76.6v1M117.9 78v3.8M117.9 82.3v.9M117.9 83.7v3.8M117.9 87.9v1M117.9 89.4v1.8M117.9 121.7v2.1M117.9 124.3v1.1M117.9 126v4.2M117.9 130.8v1.1M117.9 132.4v4.3"/>
<path d="M117.9 137.3v1M117.9 138.9v4.3M228.4 121.7v2.1M228.4 124.3v1.1M228.4 126v4.2M228.4 130.8v1.1M228.4 132.4v4.3M228.4 137.3v1M228.4 138.9v4.3M117.9 143.7v1.1M117.9 145.3v4.3M117.9 150.2v1"/>
<path d="M117.9 151.8v4.3M117.9 156.6v1.1M117.9 158.2v4.3M228.4 143.7v1.1M228.4 145.3v4.3M228.4 150.2v1M228.4 151.8v4.3M228.4 156.6v1.1M228.4 158.2v4.3M117.9 163.1v1M117.9 164.7v4.3M117.9 169.5v1.1"/>
<path d="M117.9 171.1v4.3M117.9 176v1M117.9 177.6v4.3M228.4 163.1v1M228.4 164.7v4.3M228.4 169.5v1.1M228.4 171.1v4.3M228.4 176v1M228.4 177.6v4.3M117.9 182.4v1.1M117.9 184v4.3M117.9 188.9v1"/>
<path d="M117.9 190.5v2.1M228.4 182.4v1.1M228.4 184v4.3M228.4 188.9v1M228.4 190.5v2.1M117.9 216.1v1.9M117.9 218.4v1M117.9 219.8v3.8M117.9 224.1v.9M117.9 225.5v3.8M117.9 229.8v.9M117.9 231.2v1.9"/>
<path d="M394.6 256.5v2.6M394.6 259.8v1.3M390.7 260.5h2M393.1 260.5h1.1M394.6 261.8v2.7M394.6 260.5h4.1M399.1 260.5h1M400.6 260.5h4.1M405.2 260.5h1M406.7 260.5h1.9"/>
</g>
<path d="M117.9 118.3v3.8M117.9 192.9v3.7" fill="none" stroke="#000" stroke-width=".51"/>
<g fill="none" stroke="#f00" stroke-width=".3">
<path d="M56.8 138.8l-1.7 1.6M56.8 134.3l-1.7 1.6M56.8 129.8l-1.7 1.6M59.8 124.7l1.7 1.6M60.1 126.5l-1.2 1.2M64.5 138.4l1.7 1.6M64.5 133.9l1.7 1.6M64.5 129.4l1.7 1.6M56.8 156.8l-1.7 1.6M56.8 152.3l-1.7 1.6M56.8 147.8l-1.7 1.6M56.8 143.3l-1.7 1.6"/>
<path d="M64.5 156.3l1.7 1.6M64.5 151.8l1.7 1.6M64.5 147.3l1.7 1.6M64.5 142.9l1.7 1.6M56.8 179.2l-1.7 1.6M56.8 174.8l-1.7 1.5M56.8 170.2l-1.7 1.7M56.8 165.8l-1.7 1.6M56.8 161.3l-1.7 1.6M63.8 178.1l1.4 1.3M64.4 174.1l1.4 1.4M64.5 165.3l1.7 1.6"/>
<path d="M64.5 160.8l1.7 1.6M64.5 169.8l1.6 1.6M57.1 187.9l-1.2 1.2M57.4 183l-1.6 1.7M59.9 183.1l1.5 1.6M60.1 187.9l1.3 1.2M63 181.7l1.3 1.3"/>
</g>
<path d="M213.3 134h8M217.4 130v8M235.3 134h8M239.4 130v8M213.3 174.6h8M217.4 170.6v8M235.3 174.6h8M239.4 170.6v8" fill="none" stroke="#80ffff" stroke-width=".3"/>
<g fill="none" stroke="#00ff3f" stroke-width=".3">
<path d="M90.9 77.3h12M91.4 79.8l.5-2.5 .5 2.5M91.9 77.3v11M90.9 88.3h14.5M91.4 85.8l.5 2.5 .5-2.5M55.1 120v7M56.8 120v6.7M64.5 120v7.1M66.2 120v7.1M100.4 112.2h35M100.4 111.2v18.5M102.9 111.7l-2.5 .5 2.5 .5"/>
<path d="M132.9 111.7l2.5 .5-2.5 .5M135.4 111.2v18.5M157 112.2h20.9M159.5 111.7l2.5 .5-2.5 .5M162 111.2v15.9M168.4 111.2v12M173 111.2v15.8M175.5 111.7l-2.5 .5 2.5 .5M201.8 118.2v64.8M213.8 111.2v18.6M213.8 112.2h29.1M216.4 111.7l-2.6 .5 2.6 .5"/>
<path d="M217.4 120v8.5M239.4 120v8.5M240.4 111.7l2.5 .5-2.5 .5M242.9 111.2v18.6M46.1 120.9h28.2M52.6 120.5l2.5 .4-2.5 .6M59.2 120.5l-2.4 .4 2.4 .6M62 120.5l2.5 .4-2.5 .6M68.6 120.5l-2.4 .4 2.4 .6M90.9 124.7h25.5M91.4 127.1l.5-2.4 .5 2.4M91.9 124.7v64.9"/>
<path d="M200.8 134h11M200.8 131.3h11.5M200.8 127.6h26.1M201.3 125.1l.5 2.5 .5-2.5M217.4 120.9h22M219.8 120.5l-2.4 .4 2.4 .6M236.8 120.5l2.6 .4-2.6 .6M47.3 167.7h17M54.2 167.2l2.6 .5-2.6 .5M59.2 166.7v4.9M61.7 167.2l-2.5 .5 2.5 .5M64.5 171.1v31.4"/>
<path d="M200.8 174.6h11M201.3 172.1l.5 2.5 .5-2.5M201.3 177.1l.5-2.5 .5 2.5M56.8 184v18.5M90.9 189.6h25.5M91.4 187.1l.5 2.5 .5-2.5M200.8 183h26.1M201.3 180.5l.5 2.5 .5-2.5M56.8 201.5h7.7M59.2 201l-2.4 .5 2.4 .6M62 201l2.5 .5-2.5 .6"/>
<circle cx="324.5" cy="86.6" r="3.8"/>
<circle cx="335.7" cy="140.1" r="3.7"/>
</g>
<g fill="#00ff3f" stroke="#00ff3f" stroke-width=".3">
<path d="M169 111.9l.1 .3z"/>
<path d="M168.9 111.7l.2 .5z"/>
<path d="M168.7 111.6l.4 .6z"/>
<path d="M168.5 111.6l.6 .6z"/>
<path d="M168.3 111.6h.2l.6 .6z"/>
<path d="M168.1 111.7l1 .5z"/>
<path d="M168 111.8l.1-.1 1 .5z"/>
<path d="M168 111.8l1.1 .4-1.2-.3z"/>
<path d="M167.9 111.9l1.2 .3-1.3-.1z"/>
<path d="M167.8 112.1l1.3 .1-1.3 .1z"/>
<path d="M167.8 112.3l1.3-.1-1.2 .3z"/>
<path d="M167.9 112.5l1.2-.3-1.1 .4z"/>
<path d="M168 112.6l1.1-.4-1 .6z"/>
<path d="M168.1 112.8l1-.6z"/>
<path d="M168.3 112.8l.8-.6z"/>
<path d="M169.1 112.2l-.6 .6z"/>
<path d="M169.1 112.2l-.4 .6z"/>
<path d="M169.1 112.2l-.2 .5z"/>
<path d="M169.1 112.2l-.1 .4z"/>
<path d="M169.1 112.2l-.1 .2z"/>
<path d="M202.3 131l.1 .3z"/>
<path d="M202.2 130.8l.2 .5z"/>
<path d="M202.1 130.7l.3 .6z"/>
<path d="M201.9 130.7l.5 .6z"/>
<path d="M201.7 130.7l.7 .6z"/>
<path d="M201.5 130.8l.2-.1 .7 .6z"/>
<path d="M201.4 130.9l1 .4z"/>
<path d="M201.4 130.9l1 .4-1.1-.3z"/>
<path d="M201.3 131l1.1 .3-1.2-.1z"/>
<path d="M201.2 131.2l1.2 .1-1.2 .1z"/>
<path d="M201.2 131.4l1.2-.1-1.1 .3z"/>
<path d="M201.3 131.6l1.1-.3-1 .4z"/>
<path d="M201.4 131.7l1-.4z"/>
<path d="M201.5 131.8l.9-.5-.7 .6z"/>
<path d="M201.7 131.9l.7-.6z"/>
<path d="M202.4 131.3l-.5 .6z"/>
<path d="M202.4 131.3l-.3 .6z"/>
<path d="M202.4 131.3l-.2 .5z"/>
<path d="M202.4 131.3l-.1 .4z"/>
<path d="M202.4 131.3v.2z"/>
<path d="M202.3 133.7l.1 .3z"/>
<path d="M202.2 133.6l.2 .4z"/>
<path d="M202.1 133.5l.3 .5z"/>
<path d="M201.9 133.4l.5 .6z"/>
<path d="M201.7 133.5l.2-.1 .5 .6z"/>
<path d="M201.5 133.5l.9 .5z"/>
<path d="M201.5 133.5l.9 .5-1-.4z"/>
<path d="M201.4 133.6l1 .4-1.1-.2z"/>
<path d="M201.3 133.8l1.1 .2h-1.2z"/>
<path d="M201.2 134h1.2l-1.2 .1z"/>
<path d="M201.2 134.1l1.2-.1-1.1 .3z"/>
<path d="M201.3 134.3l1.1-.3-1 .5z"/>
<path d="M201.4 134.5l1-.5-.9 .6z"/>
<path d="M201.5 134.6l.9-.6z"/>
<path d="M201.7 134.7l.7-.7z"/>
<path d="M202.4 134l-.5 .7z"/>
<path d="M202.4 134l-.3 .6z"/>
<path d="M202.4 134l-.2 .5z"/>
<path d="M202.4 134l-.1 .4z"/>
<path d="M202.4 134v.2z"/>
</g>
<path d="M327.1 89.3l13.2 13.1M338.9 100.3l1.4 2.1-2.1-1.4M344.3 124.2l1.7-1.9-.8 2.4M346 122.3l-8.4 14.6M240.3 175.8l10.6 18.3h58.8M242 177.7l-1.7-1.9 .8 2.4M225.1 189.4l1.7-1.9-.8 2.4M226.8 187.5l-9.4 16.2h-26.4" fill="none" stroke="#00ff40" stroke-width=".3"/>
<g font-size="4.5">
<text x="213.1" y="88.7">下カバー内視図</text>
<text x="205.7" y="94">Bottom cover（Intermal）</text>
<text x="314.1" y="278.1">PS-65□</text>
</g>
<g font-size="3.7">
<text x="299.9" y="12">構成内容/Components</text>
<text x="225.5" y="18.7">照番/Ref.#</text>
<text x="253.9" y="18.7">名称/Part name</text>
<text x="290.5" y="18.7">数量/Pcs</text>
<text x="308.2" y="18.7">材質（規格）/Material</text>
<text x="356.2" y="18.7">色・表面処理/Color・Finish</text>
<text x="233.2" y="25.4">1</text>
<text x="246.3" y="25.6">上カバー/Top cover</text>
<text x="297.2" y="25.4">1</text>
<text x="313.5" y="25.5">ABS(UL94HB)</text>
<text x="344.3" y="25.7">ﾎﾜｲﾄ,ﾌﾞﾗｯｸ,ｺﾊﾞﾙﾄﾌﾞﾙｰ,ｸﾞﾘｰﾝ,ﾋﾟﾝｸ・ｼﾎﾞ</text>
<text x="233.2" y="35.5">2</text>
<text x="246.3" y="35.7">下カバー/Bottom cover</text>
<text x="297.2" y="35.5">1</text>
<text x="313.5" y="35.6">ABS(UL94HB)</text>
<text x="344.3" y="30.7">White,Black,Cobalt,Green,Pink</text>
<text x="344.3" y="35.7">ﾎﾜｲﾄ,ﾌﾞﾗｯｸ,ｺﾊﾞﾙﾄﾌﾞﾙｰ,ｸﾞﾘｰﾝ,ﾋﾟﾝｸ・ｼﾎﾞ</text>
<text x="344.3" y="40.8">White,Black,Cobalt,Green,Pink</text>
<text x="339.5" y="52.7">テクニカルデータ/Technical Data</text>
<text x="326.6" y="57.7">温度範囲/Operating temperature : -10℃～+60℃</text>
<text x="90" y="84.6" transform="rotate(-90 90 84.6)">11</text>
<text x="51.3" y="106.5">A-A ( 1 : 1 )</text>
<text x="116" y="110.2">35</text>
<text x="163" y="110.2">6.5</text>
<text x="168.5" y="110.2">4.5</text>
<text x="226.5" y="110.2">29</text>
<text x="47.1" y="119">1.6</text>
<text x="68.8" y="119">1.6</text>
<text x="226.5" y="119">22</text>
<text x="107" y="121.5">A</text>
<text x="199.9" y="123.7" transform="rotate(-90 199.9 123.7)">3.7</text>
<text x="199.9" y="134.9" transform="rotate(-90 199.9 134.9)">2.7</text>
<text x="89.9" y="159" transform="rotate(-90 89.9 159)">65</text>
<text x="199.9" y="157.5" transform="rotate(-90 199.9 157.5)">40.6</text>
<text x="48.4" y="165.7">2.5</text>
<text x="199.9" y="181.1" transform="rotate(-90 199.9 181.1)">8.4</text>
<text x="107" y="196">A</text>
<text x="253.4" y="193.1">4-基板取付用ボスM1.6用（外径</text>
<text x="305.9" y="193.1">3）</text>
<text x="58.4" y="199.5">7.8</text>
<text x="191" y="202.6">長丸穴3.2×4.6</text>
<text x="253.4" y="199.9">4-M1.6 boss for tapping screw</text>
<text x="191" y="207.1">3.2×4.6 hole</text>
<text x="253.4" y="204.4">(Outer diameter 3.0mm)</text>
<text x="357" y="223.7">色仕様/Color Type</text>
<text x="336.5" y="228.3">記号/Color code</text>
<text x="348.3" y="233.2">W</text>
<text x="368.3" y="233.3">ホワイト / White</text>
<text x="382.7" y="228.4">色/Color</text>
<text x="348.4" y="238.1">B</text>
<text x="368.3" y="238.3">ブラック / Black</text>
<text x="348.4" y="243">C</text>
<text x="368.3" y="243.2">コバルトブルー / Cobalt</text>
<text x="348.3" y="247.9">G</text>
<text x="368.3" y="248.1">グリーン / Green</text>
<text x="348.5" y="252.8">P</text>
<text x="368.3" y="252.9">ピンク / Pink</text>
<text x="258.2" y="261.3">株式会社タカチ電機工業</text>
<text x="314.1" y="262.4">ポータブルプラスチックケース</text>
<text x="397.4" y="275.8">1:1</text>
<text x="239.9" y="282.3">中根</text>
<text x="266.8" y="282.3">王</text>
<text x="289.9" y="282.3">野村</text>
<text x="390.3" y="286.7">2016/10/25</text>
</g>
<g font-size="3.4">
<text x="323.5" y="87.9">1</text>
<text x="334.8" y="141.4">2</text>
</g>
<text font-size="3.3" x="303.1" y="193.1">⌀</text>
<g font-size="3" fill="#f00">
<text x="308.2" y="257">品名/Title</text>
<text x="234" y="271.9">承認/Approved</text>
<text x="261" y="272.1">検図/Check</text>
<text x="284.9" y="272">製図/Created</text>
<text x="308.2" y="272">型番/Product number</text>
<text x="388.1" y="270">尺度/Scale</text>
<text x="388.1" y="281">日付/Date</text>
<text x="308.2" y="284.9">図番/Drawing No.</text>
<text x="368.4" y="288">Rev.</text>
</g>
<text font-size="2.8" x="314.1" y="267.2">Portable plastic case</text>
<text font-size="2.1" x="258.2" y="266.6">TAKACHI Electronics Enclosure Co.,LTD.</text>
</svg>
